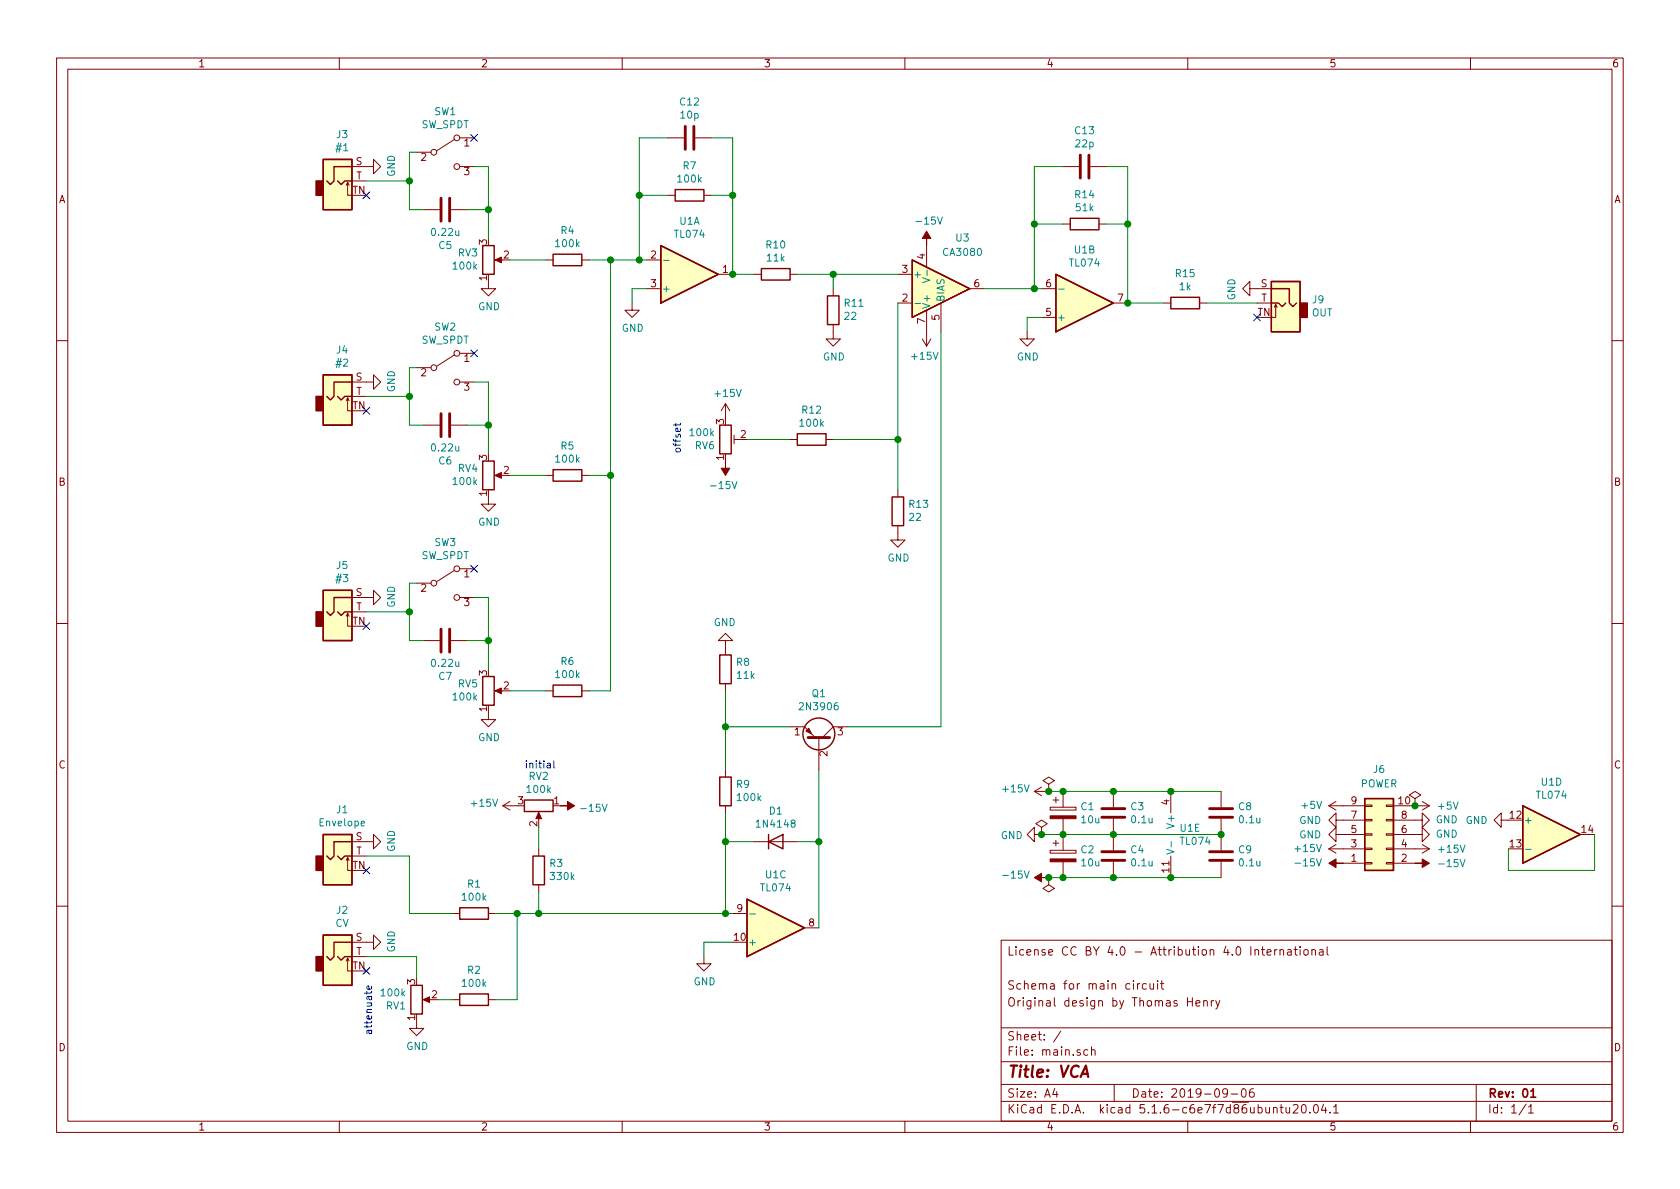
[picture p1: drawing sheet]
<svg xmlns="http://www.w3.org/2000/svg" width="297mm" height="210mm" viewBox="0 0 297 210" stroke-linecap="round" stroke-linejoin="round" font-family="sans-serif">
<g fill="none" stroke="#840000" stroke-width=".18">
<path d="M10 10.3h277v189.9h-277zM12 12.2h273v186.1h-273zM60 10.3v1.9M110 10.3v1.9M160 10.3v1.9M210 10.3v1.9M260 10.3v1.9M61.2 32.8l.3-.5v2.2h.7M61.5 32.3l.2 .5M62.2 29.5h3.8v-1.3l1.3 1.3-1.3 1.2v-1.2M62.2 32h2.6M73.7 26.9h2.5"/>
<path d="M74.9 37.1h2.8M79.8 37.1h2.7M80.4 24.6l-3.2 2.1M81.3 29.5h2.5M81.3 24.4h2.5M118.1 24.4h2.8M118.1 34.5h1.3M122.9 24.4h2.8M124.5 34.5h1.2M188 29.5h2.8M188 39.6h1.2M192.8 29.5h2.8"/>
<path d="M194.3 39.6h1.3M86.4 49.8v1.2h1.2l-1.2 1.3-1.3-1.3h1.3M87.9 46h1M96.5 46h1.3M102.9 46h1.2M111.8 53.6v1.3h1.2l-1.2 1.2-1.3-1.2h1.3M114.3 51h2.5M114.3 46h2.5M127 48.5h2.5M133.3 48.5h1.3M139.7 48.5h1.3M147.3 57.4v2.5h1.3l-1.3 1.3-1.3-1.3h1.3"/>
<path d="M147.3 51v1.3M158.7 53.6h2.6M158.7 48.5h2.6M163.1 59.9l.7 1.3M163.8 43.4v3.8M163.8 54.9v6.3M164.6 59.9l-.8 1.3M166.4 53.6v5.1M171.4 51h2.6M181.6 58.7v1.2h1.3l-1.3 1.3-1.3-1.3h1.3M184.1 51h2.6M184.1 56.1h2.6"/>
<path d="M196.8 53.6h2.6M205.7 53.6h1.3M212.1 53.6h1.3M221 51v-1.2l-1.3 1.2 1.3 1.3v-1.3h3.8M222.2 53.6h2.6M225.6 53.8l-.3 .6M225.8 54.4l-.2-.6v2.3h-.8M10 60.2h2M61.2 70.9l.3-.5v2.2h.7M61.5 70.4l.2 .5M62.2 67.6h3.8v-1.3l1.3 1.3-1.3 1.2v-1.2M62.2 70.1h2.6"/>
<path d="M73.7 65h2.5M74.9 75.2h2.8M79.8 75.2h2.7M80.4 62.7l-3.2 2.1M81.3 67.6h2.5M81.3 62.5h2.5M128.3 71.4l-.8 1.2M128.3 71.4v2.5M128.3 71.4l.7 1.2M129.8 77.7h1M129.8 77v1.5M139.7 77.7h1.3"/>
<path d="M146 77.7h1.3M285 60.2h2M86.4 87.9v1.2h1.2l-1.2 1.3-1.3-1.3h1.3M87.9 84.1h1M96.5 84.1h1.3M102.9 84.1h1.2M158.7 93v2.5h1.3l-1.3 1.3-1.2-1.3h1.2M158.7 86.6v1.3M10 110.3h2M61.2 109l.3-.5v2.2h.7M61.5 108.5l.2 .5M62.2 105.7h3.8v-1.3l1.3 1.3-1.3 1.2v-1.2"/>
<path d="M62.2 108.2h2.6M73.7 103.1h2.5M74.9 113.3h2.8M79.8 113.3h2.7M80.4 100.8l-3.2 2.1M81.3 105.7h2.5M81.3 100.6h2.5M128.3 113.3h1.2l-1.2-1.3-1.3 1.3h1.3v2.5M285 110.3h2M86.4 126v1.2h1.2l-1.2 1.3-1.3-1.3h1.3M87.9 122.2h1M96.5 122.2h1.3"/>
<path d="M102.9 122.2h1.2M128.3 120.9v1.3M128.3 136.1v1.3M139.7 128.5h2.5l1.9 1.9M144.8 130.4v5.7M149.9 128.5h-2.6l-1.9 1.9M182.9 139.9l1.2 .8M182.9 139.9h2.5M184.1 139.2l-1.2 .7M185.4 138.7l1-.7-1-.6-1 .6 1 .7v1.2M185.4 139.9h.1M188 139.9v2.8"/>
<path d="M196.8 139.9v2.8M207 139.9v3.9M215.9 139.9v2.8M61.2 152.1l.3-.5v2.3h.7M61.5 151.6l.2 .5M62.2 148.8h3.8v-1.2l1.3 1.2-1.3 1.3v-1.3M62.2 151.4h2.6M88.9 142.5h2.5M88.9 142.5l1.3 .8M90.2 141.7l-1.3 .8M95.2 144v1M95.2 150.1v1.3"/>
<path d="M95.2 156.5v1.2M128.3 142.5v1.3M133.3 148.8h7.7M182.9 147.6v-1.3l-1.3 1.3 1.3 1.2v-1.2h1.2M184.1 146.3l1.1-.6-1.1-.7-1 .7 1 .6v1.3M184.1 147.6h.1M185.4 155.2v1.3l1 .6-1 .6-1-.6 1-.6M185.4 155.2h.1M185.7 150.4h4.5v.5h-4.5zM185.7 142.7h4.5v.6h-4.5zM186.2 149.1h1M186.2 141.5h1"/>
<path d="M186.7 141v1M186.7 148.6v1M188 144.8v5.6M188 152.4v2.8M196.8 144.8v5.6M196.8 152.4v2.8M207 151.4v3.8M215.9 144.8v5.6M215.9 152.4v2.8M234.9 142.5h6.4M234.9 150.1h6.4M234.9 150.1l1.3 .8"/>
<path d="M234.9 142.5l1.3 .8M236.2 147.6v-1.3l-1.3 1.3 1.3 1.2v-1.2h5.1M236.2 145v-1.2l-1.3 1.2 1.3 1.3v-1.3h5.1M236.2 149.3l-1.3 .8M236.2 141.7l-1.3 .8M237.5 152.6h3.8M241.3 142.4h1.3v.2h-1.3zM241.3 144.9h1.3v.3h-1.3zM241.3 150h1.3v.2h-1.3zM241.3 152.5h1.3v.3h-1.3zM241.3 147.4h1.3v.3h-1.3zM245.1 142.4h1.3v.2h-1.3z"/>
<path d="M245.1 144.9h1.3v.3h-1.3zM245.1 150h1.3v.2h-1.3zM245.1 152.5h1.3v.3h-1.3zM245.1 147.4h1.3v.3h-1.3zM246.4 147.6h5.1v-1.3l1.2 1.3-1.2 1.2v-1.2M246.4 145h5.1v-1.2l1.2 1.2-1.2 1.3v-1.3M246.4 152.6h3.8M246.4 142.5h6.3M246.4 150.1h6.3M250.2 141.2l1-.6-1-.7-1 .7 1 .6v1.3M250.2 142.5h.1M251.5 149.3l1.2 .8"/>
<path d="M251.5 141.7l1.2 .8M252.7 150.1l-1.2 .8M252.7 142.5l-1.2 .8M265.4 145v-1.2l-1.2 1.2 1.2 1.3v-1.3h1.3M10 160.2h2M61.2 169.9l.3-.5v2.3h.7M61.5 169.4l.2 .5M62.2 166.6h3.8v-1.3l1.3 1.3-1.3 1.3v-1.3M62.2 169.2h2.6M75.2 176.8h1M80 176.8h1.3M80 161.5h1.3"/>
<path d="M86.4 176.8h1.2M86.4 161.5h1.2M124.5 169.2v1.2h1.2l-1.2 1.3-1.3-1.3h1.3M129.5 161.5h2.6M142.2 164.1h2.6M177 166.3h108v32h-108zM201.1 173.9v1M201.5 173.9l-.4 .3M202.7 174l-.4-.1-.3 .3 .1 .6h.6M203.3 173.9v.8a.37 .37 0 0 0 .7 .1M204 173.9v1M204.7 173.4v.2"/>
<path d="M204.7 173.9v1M205.2 173.9h.6M205.4 173.4v1.3l.4 .2M210 176.4v1.5M210 177.1h.8M210.8 176.4v1.5M211.5 177.4l.7-.1-.1-.3-.4-.1-.2 .2v.7h.6M212.8 177.1l.2-.2 .4 .1 .1 .9M212.8 176.9v1M214.2 176.9v1M214.6 176.9l-.4 .3M215 176.9l.3 1"/>
<path d="M215.7 176.9l-.5 1.4-.2 .1M223 167.9h.6M223.2 167.4v1.3l.4 .2M224 168.4l.7-.1v-.3l-.5-.1-.2 .2 .1 .7h.6M225.4 167.9v1M225.8 167.9l-.4 .3M226.3 168l.2-.1 .4 .1v.9M226.3 167.9v1M227.7 168h.5l.1 .9M228.3 168.3h-.5l-.2 .2 .2 .4 .5-.1M228.8 167.9h.6M229 167.4v1.3l.4 .2"/>
<path d="M229.9 167.4v.2M229.9 167.9v1M230.6 168l.2-.1 .4 .1v.8l-.2 .1-.4-.1zM232 168l.2-.1 .3 .1 .1 .9M232 167.9v1M233.3 168h.6v.9M233.9 168.3h-.4l-.3 .2 .3 .4 .4-.1M234.6 167.4v1.3l.3 .2M285 160.2h2M60 198.3v1.9M73.7 180.6v1.3h1.2l-1.2 1.2-1.3-1.2h1.3M110 198.3v1.9"/>
<path d="M160 198.3v1.9M177 194.8h108M177 191.8h108M177 187.8h108M177 181.8h108M186.5 192.5l-.4 1h1M186.8 193v1M187.6 182.3l-1.3 2M192.3 185.7l-.4-.1-.3 .3 .1 .6 .2 .1 .4-.1M193 185.7l.2-.1 .3 .1 .1 .9M193 185.1v1.5M197 191.8v3"/>
<path d="M210 198.3v1.9M217 193.2l-.1 .2a.48 .48 0 0 1-.6-.1v-.6a.48 .48 0 0 1 .6-.1l.1 .1a1.19 1.19 0 0 1-.2 1.2l-.5 .1M217.7 193.5h1.1M219.6 192.7l.4-.2a.94 .94 0 0 1 0 1.5 .82 .82 0 0 1-.4-1.3zM221.6 192.5a.59 .59 0 0 0-.7 .7l.1 .7 .2 .1 .5-.1 .1-.5-.2-.2-.4-.1-.3 .3M225.2 196l.2-.2 .3 .1 .1 .9M226.3 195.8h.6M226.5 195.3v1.3l.4 .2M227.4 195.8l.1 .9 .3 .1 .2-.1M228 195.8v1M228.7 195.5l.2-.2h.3l.3 .5-.9 1h.9M230.2 195.5l.4-.2a.94 .94 0 0 1 0 1.5l-.5-.3v-.6z"/>
<path d="M231.6 196.7v.1M232.4 195.4l.2-.1a.8 .8 0 0 1 .5 .8 .8 .8 0 0 1-.5 .7 1 1 0 0 1-.2-1.4zM234 195.2l-.3 1.1h.9M234.4 195.8v1M235.2 196.7v.1M235.8 195.8l.4-.5v1.5M235.8 196.8h.9M260 198.3v1.9M261 191.8v6.5M269.8 195.2l-1.2 2M270.3 195.8l.4-.5v1.5M270.3 196.8h.8"/>
<circle cx="76.7" cy="26.9" r=".51"/>
<circle cx="80.8" cy="29.5" r=".51"/>
<circle cx="80.8" cy="24.4" r=".51"/>
<circle cx="76.7" cy="65" r=".51"/>
<circle cx="80.8" cy="67.6" r=".51"/>
<circle cx="80.8" cy="62.5" r=".51"/>
<circle cx="76.7" cy="103.1" r=".51"/>
<circle cx="80.8" cy="100.6" r=".51"/>
<circle cx="80.8" cy="105.7" r=".51"/>
</g>
<path d="M270.7 193l.4-.5v1.5M270.7 194h.8" fill="none" stroke="#840000" stroke-width=".3"/>
<path d="M191.1 190.4l.9-2 .4 2" fill="none" stroke="#840000" stroke-width=".41"/>
<g fill="#ffffc2" stroke="#ffffc2" stroke-width=".18">
<path d="M57.1 28.2h5.1v8.9h-5.1z"/>
<path d="M57.1 66.3h5.1v8.9h-5.1z"/>
<path d="M57.1 104.4h5.1v8.9h-5.1z"/>
<path d="M224.8 49.8h5.1v8.9h-5.1z"/>
<path d="M241.3 141.2h5.1v12.7h-5.1z"/>
<path d="M161.3 46l10.1 5-10.1 5.1z"/>
<path d="M57.1 147.6h5.1v8.9h-5.1z"/>
<path d="M57.1 165.3h5.1v8.9h-5.1z"/>
<path d="M116.8 43.4l10.2 5.1-10.2 5.1z"/>
<path d="M269.2 142.5l10.2 5.1-10.2 5z"/>
<path d="M132.1 159l10.1 5.1-10.1 5.1z"/>
<path d="M186.7 48.5l10.1 5.1-10.1 5.1z"/>
</g>
<g fill="none" stroke="#840000" stroke-width=".25">
<path d="M57.1 28.2h5.1v8.9h-5.1zM59.7 32l.6 .6 .7-.6h1.2M62.2 29.5h-3.1v2.5l-.7 .6-.6-.6M119.4 33.5h5.1v2.1h-5.1zM189.2 38.6h5.1v2h-5.1zM85.3 43.4h2.1v5.1h-2.1zM97.8 45h5.1v2h-5.1zM116.8 43.4l10.2 5.1-10.2 5.1zM134.6 47.5h5.1v2h-5.1zM146.3 52.3h2v5.1h-2zM161.3 46l10.1 5-10.1 5.1zM186.7 48.5l10.1 5.1-10.1 5.1z"/>
<path d="M207 52.6h5.1v2h-5.1zM224.8 49.8h5.1v8.9h-5.1zM224.8 53.6h1.3l.6 .6 .6-.6M224.8 51h3.2v2.6l.6 .6 .6-.6M57.1 66.3h5.1v8.9h-5.1zM59.7 70.1l.6 .6 .7-.6h1.2M62.2 67.6h-3.1v2.5l-.7 .6-.6-.6M127.3 75.2h2v5.1h-2zM141 76.7h5v2h-5zM85.3 81.5h2.1v5.1h-2.1zM97.8 83.1h5.1v2h-5.1zM157.7 87.9h2.1v5.1h-2.1z"/>
<path d="M57.1 104.4h5.1v8.9h-5.1zM59.7 108.2l.6 .6 .7-.6h1.2M62.2 105.7h-3.1v2.5l-.7 .6-.6-.6M85.3 119.6h2.1v5.1h-2.1zM127.3 115.8h2v5.1h-2zM97.8 121.2h5.1v2h-5.1zM127.3 137.4h2v5.1h-2zM57.1 147.6h5.1v8.9h-5.1zM59.7 151.4l.6 .6 .7-.6h1.2M62.2 148.8h-3.1v2.6l-.7 .6-.6-.6M92.7 141.5h5.1v2h-5.1zM94.2 151.4h2.1v5.1h-2.1z"/>
<path d="M132.1 159l10.1 5.1-10.1 5.1zM135.9 148.8l2.5-1.2v2.5zM135.9 147.6v2.5M241.3 141.2h5.1v12.7h-5.1zM269.2 142.5l10.2 5.1-10.2 5zM57.1 165.3h5.1v8.9h-5.1zM59.7 169.2l.6 .6 .7-.6h1.2M62.2 166.6h-3.1v2.6l-.7 .6-.6-.6M72.6 174.2h2.1v5.1h-2.1zM81.3 175.8h5.1v2h-5.1zM81.3 160.5h5.1v2.1h-5.1z"/>
<circle cx="144.8" cy="129.8" r="2.82"/>
</g>
<g fill="#840000" stroke="#840000" stroke-width=".25">
<path d="M55.9 32h1.2v2.5h-1.2z"/>
<path d="M55.9 70.1h1.2v2.5h-1.2z"/>
<path d="M55.9 108.2h1.2v2.5h-1.2z"/>
<path d="M229.9 53.6h1.2v2.5h-1.2z"/>
<path d="M55.9 151.4h1.2v2.5h-1.2z"/>
<path d="M55.9 169.2h1.2v2.5h-1.2z"/>
</g>
<g fill="none" stroke="#840000" stroke-width=".51">
<path d="M78 35v4.1M79.5 35v4.1M121.2 22.3v4.1M122.7 22.3v4.1M191 27.4v4.1M192.5 27.4v4.1M78 73.1v4.1M79.5 73.1v4.1M78 111.2v4.1M79.5 111.2v4.1M142.9 130.4h3.8M194.8 144.5h4.1"/>
<path d="M194.8 143h4.1M194.8 152.1h4.1M194.8 150.6h4.1M213.9 144.5h4M213.9 143h4M213.9 152.1h4M213.9 150.6h4"/>
</g>
<g fill="#840000" stroke="#840000" stroke-width=".18">
<path d="M185.7 151.9h4.5v.5h-4.5z"/>
<path d="M234.9 152.6l1.3-.7v.7h1.3h-1.3v.8z"/>
<path d="M182.9 155.2l1.2-.8v.8h1.3h-1.3v.8z"/>
<path d="M185.7 144.3h4.5v.5h-4.5z"/>
<path d="M163.8 40.9l.8 1.3h-.8v1.2v-1.2h-.7z"/>
<path d="M99.1 142.5h1.2v-.8l1.3 .8-1.3 .8v-.8z"/>
<path d="M95.2 143.6l.6 1.2h-1.1z"/>
<path d="M250.2 152.6h1.3v-.7l1.2 .7-1.2 .8v-.8z"/>
<path d="M74.8 176.8l1.1-.5v1z"/>
<path d="M87.5 122.2l1.1-.5v1z"/>
<path d="M87.5 84.1l1.1-.5v1z"/>
<path d="M87.5 46l1.1-.5v1z"/>
<path d="M128.3 81.5v1.3h.7l-.7 1.3-.8-1.3h.8z"/>
<path d="M142.5 129.3l.5-.5 .5 1z"/>
</g>
<path d="M117.3 46h1M161.8 53.7h1M163.1 49.1l1.3 .4-1.3 .5M163.9 47.7v1M187.2 51.1h1M206.3 150.2l1.3 .4-1.3 .4M207.1 148.8v1M269.7 150.2h1M132.6 161.6h1" fill="none" stroke="#008484" stroke-width=".18"/>
<g fill="none" stroke="#008400" stroke-width=".18">
<path d="M64.8 32h7.6M73.7 26.9h-1.3v10.2h2.5M82.5 37.1h3.9M83.8 29.5h2.6v12.7M113 34.5h5.1M118.1 24.4h-5.1v21.6M125.7 24.4h3.8v24.1h3.8M125.7 34.5h3.8M182.9 39.6h5.1M188 29.5h-5.1v21.5M195.6 39.6h3.8M195.6 29.5h3.8v24.1h6.3"/>
<path d="M90.2 46h6.3M104.1 46h10.2M107.9 46v76.2h-3.8M114.3 51h-2.5v2.6M141 48.5h17.7M147.3 48.5v2.5M158.7 53.6v33M166.4 58.7v69.8h-16.5M174 51h10.1M184.1 56.1h-2.5v2.6M213.4 53.6h8.8M64.8 70.1h7.6"/>
<path d="M73.7 65h-1.3v10.2h2.5M82.5 75.2h3.9M83.8 67.6h2.6v12.7M132.1 77.7h7.6M147.3 77.7h11.4M90.2 84.1h6.3M104.1 84.1h3.8M64.8 108.2h7.6M73.7 103.1h-1.3v10.2h2.5M82.5 113.3h3.9M83.8 105.7h2.6v12.7M90.2 122.2h6.3"/>
<path d="M128.3 128.5h11.4M128.3 122.2v13.9M144.8 136.1v28M185.4 139.9h30.5M64.8 151.4h7.6v10.1h7.6M95.2 146.3v3.8M95.2 157.7v3.8M128.3 148.8h5M128.3 143.8v17.7M141 148.8h3.8M184.1 147.6h31.8M185.4 155.2h30.5"/>
<path d="M281.9 147.6v6.3h-15.2v-3.8M64.8 169.2h8.9v3.8M77.5 176.8h2.5M87.6 161.5h41.9M91.4 161.5v15.3h-3.8M129.5 166.6h-5v2.6"/>
</g>
<path d="M119.5 74.8v.5M120.3 74.8l-.2 .4h-1.1M96.8 135h.5v.8M97.3 135.3h-.4l-.2 .2 .2 .3h.4M97.9 134.5v1.1l.2 .2M65.7 174.4v.3l-.2 .2h-.6v-.5l.3-.1 .1 .6" fill="none" stroke="#0000c2" stroke-width=".18"/>
<g fill="#008400" stroke="#008400" stroke-width=".25">
<circle cx="108" cy="46" r=".51"/>
<circle cx="158.8" cy="77.7" r=".51"/>
<circle cx="199.4" cy="39.6" r=".51"/>
<circle cx="108" cy="84.1" r=".51"/>
<circle cx="188" cy="139.9" r=".51"/>
<circle cx="188" cy="147.6" r=".51"/>
<circle cx="144.8" cy="148.8" r=".51"/>
<circle cx="188" cy="155.2" r=".51"/>
<circle cx="113" cy="46" r=".51"/>
<circle cx="128.3" cy="148.8" r=".51"/>
<circle cx="128.3" cy="128.5" r=".51"/>
<circle cx="184.2" cy="147.6" r=".51"/>
<circle cx="199.4" cy="53.6" r=".51"/>
<circle cx="86.4" cy="113.3" r=".51"/>
<circle cx="86.4" cy="37.1" r=".51"/>
<circle cx="72.4" cy="70.1" r=".51"/>
<circle cx="72.4" cy="108.2" r=".51"/>
<circle cx="182.9" cy="39.6" r=".51"/>
<circle cx="86.4" cy="75.2" r=".51"/>
<circle cx="182.9" cy="51" r=".51"/>
<circle cx="207" cy="155.2" r=".51"/>
<circle cx="207" cy="139.9" r=".51"/>
<circle cx="129.5" cy="48.5" r=".51"/>
<circle cx="91.4" cy="161.5" r=".51"/>
<circle cx="72.4" cy="32" r=".51"/>
<circle cx="147.3" cy="48.5" r=".51"/>
<circle cx="250.2" cy="142.5" r=".51"/>
<circle cx="196.9" cy="147.6" r=".51"/>
<circle cx="129.5" cy="34.5" r=".51"/>
<circle cx="196.9" cy="155.2" r=".51"/>
<circle cx="95.3" cy="161.5" r=".51"/>
<circle cx="196.9" cy="139.9" r=".51"/>
<circle cx="113" cy="34.5" r=".51"/>
<circle cx="215.9" cy="147.6" r=".51"/>
<circle cx="185.4" cy="139.9" r=".51"/>
<circle cx="185.4" cy="155.2" r=".51"/>
<circle cx="128.3" cy="161.5" r=".51"/>
</g>
<g fill="none" stroke="#000084" stroke-width=".18">
<path d="M64.2 33.9l1.2 1.2M65.4 33.9l-1.2 1.2M83.2 23.8l1.2 1.2M84.4 23.8l-1.2 1.2M221.6 55.5l1.3 1.2M222.9 55.5l-1.3 1.2M64.2 72l1.2 1.2M65.4 72l-1.2 1.2M83.2 61.9l1.2 1.2M84.4 61.9l-1.2 1.2M83.2 100l1.2 1.2M84.4 100l-1.2 1.2"/>
<path d="M64.2 110.1l1.2 1.2M65.4 110.1l-1.2 1.2M64.2 153.3l1.2 1.2M65.4 153.3l-1.2 1.2M64.2 171.1l1.2 1.2M65.4 171.1l-1.2 1.2"/>
</g>
<text font-size="2.8" fill="#840000" x="178" y="190.5">Title: VCA</text>
<g font-size="2.1" fill="#840000">
<text x="178" y="169">License CC BY 4.0 - Attribution 4.0 International</text>
<text x="178" y="178">Original design by Thomas Henry</text>
<text x="178" y="175">Schema for main circuit</text>
<text x="178" y="184">Sheet: /</text>
<text x="178" y="186.7">File: main.sch</text>
<text x="178" y="196.9">KiCad E.D.A. kicad 5.1.6-c6e7f7d86ubuntu20.04.1</text>
<text x="178" y="194.1">Size: A4</text>
<text x="200" y="194.1">Date: 2019-09-06</text>
<text x="263" y="194.1">Rev: 01</text>
<text x="263" y="196.9">Id: 1/1</text>
</g>
<g font-size="1.8" fill="#840000">
<text x="35" y="11.9">1</text>
<text x="85" y="11.9">2</text>
<text x="135" y="11.9">3</text>
<text x="185" y="11.9">4</text>
<text x="235" y="11.9">5</text>
<text x="285" y="11.9">6</text>
<text x="62.9" y="29.2">S</text>
<text x="74.4" y="28.4">2</text>
<text x="82.1" y="25.9">1</text>
<text x="10.4" y="35.9">A</text>
<text x="62.3" y="34.3">TN</text>
<text x="63" y="31.7">T</text>
<text x="82.1" y="31">3</text>
<text x="285.4" y="35.9">A</text>
<text x="86.1" y="43.3" transform="rotate(-90 86.1 43.3)">3</text>
<text x="89.1" y="45.7">2</text>
<text x="115.1" y="45.7">2</text>
<text x="163.6" y="45.8" transform="rotate(-90 163.6 45.8)">4</text>
<text x="86.1" y="49.6" transform="rotate(-90 86.1 49.6)">1</text>
<text x="115.1" y="50.8">3</text>
<text x="127.8" y="48.3">1</text>
<text x="159.5" y="53.3">2</text>
<text x="159.5" y="48.3">3</text>
<text x="172.2" y="50.8">6</text>
<text x="184.9" y="50.8">6</text>
<text x="197.6" y="53.3">7</text>
<text x="222.9" y="50.8">S</text>
<text x="223" y="53.3">T</text>
<text x="163.6" y="57.2" transform="rotate(-90 163.6 57.2)">7</text>
<text x="166.1" y="56.6" transform="rotate(-90 166.1 56.6)">5</text>
<text x="184.9" y="55.9">5</text>
<text x="222.4" y="55.9">TN</text>
<text x="82.1" y="64">1</text>
<text x="62.9" y="67.3">S</text>
<text x="63" y="69.8">T</text>
<text x="74.4" y="66.5">2</text>
<text x="82.1" y="69.1">3</text>
<text x="62.3" y="72.4">TN</text>
<text x="128" y="75" transform="rotate(-90 128 75)">3</text>
<text x="131" y="77.5">2</text>
<text x="86.1" y="81.4" transform="rotate(-90 86.1 81.4)">3</text>
<text x="89.1" y="83.8">2</text>
<text x="128" y="81.4" transform="rotate(-90 128 81.4)">1</text>
<text x="10.4" y="85.9">B</text>
<text x="86.1" y="87.7" transform="rotate(-90 86.1 87.7)">1</text>
<text x="285.4" y="85.9">B</text>
<text x="62.9" y="105.4">S</text>
<text x="63" y="107.9">T</text>
<text x="74.4" y="104.6">2</text>
<text x="82.1" y="102.1">1</text>
<text x="82.1" y="107.2">3</text>
<text x="62.3" y="110.5">TN</text>
<text x="86.1" y="119.5" transform="rotate(-90 86.1 119.5)">3</text>
<text x="86.1" y="125.8" transform="rotate(-90 86.1 125.8)">1</text>
<text x="89.1" y="121.9">2</text>
<text x="140.5" y="130">1</text>
<text x="148.1" y="130">3</text>
<text x="10.4" y="135.9">C</text>
<text x="146.3" y="133.8" transform="rotate(-90 146.3 133.8)">2</text>
<text x="285.4" y="135.9">C</text>
<text x="91.6" y="142.2">3</text>
<text x="97.9" y="142.2">1</text>
<text x="206.8" y="142.3" transform="rotate(-90 206.8 142.3)">4</text>
<text x="238.9" y="142.2">9</text>
<text x="247.3" y="142.2">10</text>
<text x="62.9" y="148.6">S</text>
<text x="95" y="146.1" transform="rotate(-90 95 146.1)">2</text>
<text x="238.9" y="149.9">3</text>
<text x="238.9" y="147.3">5</text>
<text x="238.9" y="144.8">7</text>
<text x="247.8" y="149.9">4</text>
<text x="247.8" y="147.3">6</text>
<text x="247.8" y="144.8">8</text>
<text x="267" y="144.8">12</text>
<text x="267" y="149.9">13</text>
<text x="279.7" y="147.3">14</text>
<text x="62.3" y="153.7">TN</text>
<text x="63" y="151.1">T</text>
<text x="206.8" y="154.2" transform="rotate(-90 206.8 154.2)">11</text>
<text x="238.9" y="152.4">1</text>
<text x="247.8" y="152.4">2</text>
<text x="130.3" y="161.3">9</text>
<text x="62.9" y="166.4">S</text>
<text x="129.8" y="166.4">10</text>
<text x="143" y="163.8">8</text>
<text x="62.3" y="171.4">TN</text>
<text x="63" y="168.9">T</text>
<text x="73.4" y="174.1" transform="rotate(-90 73.4 174.1)">3</text>
<text x="76.4" y="176.5">2</text>
<text x="10.4" y="185.9">D</text>
<text x="73.4" y="180.4" transform="rotate(-90 73.4 180.4)">1</text>
<text x="285.4" y="185.9">D</text>
<text x="35" y="199.9">1</text>
<text x="85" y="199.9">2</text>
<text x="135" y="199.9">3</text>
<text x="185" y="199.9">4</text>
<text x="235" y="199.9">5</text>
<text x="285" y="199.9">6</text>
</g>
<g font-size="1.8" fill="#008484">
<text x="74.5" y="22.7">SW_SPDT</text>
<text x="76.8" y="20.4">SW1</text>
<text x="120.3" y="18.7">C12</text>
<text x="120.4" y="21">10p</text>
<text x="190.1" y="23.7">C13</text>
<text x="59.5" y="24.4">J3</text>
<text x="59.5" y="26.7">#1</text>
<text x="120.8" y="30">R7</text>
<text x="190.2" y="26.1">22p</text>
<text x="69.8" y="31.3" transform="rotate(-90 69.8 31.3)">GND</text>
<text x="120" y="32.3">100k</text>
<text x="190.1" y="35">R14</text>
<text x="76.5" y="41.7">0.22u</text>
<text x="99.2" y="41.4">R4</text>
<text x="120.2" y="39.7">U1A</text>
<text x="162.4" y="39.7">-15V</text>
<text x="190.3" y="37.4">51k</text>
<text x="77.6" y="44">C5</text>
<text x="80.2" y="47.7">100k</text>
<text x="81.1" y="45.4">RV3</text>
<text x="98.4" y="43.7">100k</text>
<text x="119.4" y="42.1">TL074</text>
<text x="135.5" y="43.9">R10</text>
<text x="135.7" y="46.2">11k</text>
<text x="167" y="45.3">CA3080</text>
<text x="169.1" y="42.7">U3</text>
<text x="189.2" y="47.1">TL074</text>
<text x="190" y="44.8">U1B</text>
<text x="117" y="51.7">+</text>
<text x="161.4" y="49.1">+</text>
<text x="167" y="53.5" transform="rotate(-90 167 53.5)">BIAS</text>
<text x="207.9" y="49">R15</text>
<text x="208.6" y="51.3">1k</text>
<text x="218.4" y="53.1" transform="rotate(-90 218.4 53.1)">GND</text>
<text x="232.1" y="53.6">J9</text>
<text x="76.8" y="58.5">SW2</text>
<text x="84.5" y="54.9">GND</text>
<text x="109.9" y="58.7">GND</text>
<text x="149.4" y="54.2">R11</text>
<text x="149.4" y="56.6">22</text>
<text x="164.5" y="54.7" transform="rotate(-90 164.5 54.7)">V+</text>
<text x="186.8" y="56.8">+</text>
<text x="231.9" y="56">OUT</text>
<text x="59.5" y="62.5">J4</text>
<text x="59.5" y="64.8">#2</text>
<text x="74.5" y="60.8">SW_SPDT</text>
<text x="145.5" y="63.7">GND</text>
<text x="161.4" y="63.6">+15V</text>
<text x="179.8" y="63.7">GND</text>
<text x="69.8" y="69.4" transform="rotate(-90 69.8 69.4)">GND</text>
<text x="126.6" y="70.2">+15V</text>
<text x="122.1" y="77.1">100k</text>
<text x="141.6" y="75.5">100k</text>
<text x="141.9" y="73.1">R12</text>
<text x="76.5" y="79.8">0.22u</text>
<text x="77.6" y="82.1">C6</text>
<text x="81.1" y="83.5">RV4</text>
<text x="98.4" y="81.8">100k</text>
<text x="99.2" y="79.5">R5</text>
<text x="122.9" y="79.4">RV6</text>
<text x="80.2" y="85.8">100k</text>
<text x="126" y="86.5">-15V</text>
<text x="160.8" y="89.8">R13</text>
<text x="84.5" y="93">GND</text>
<text x="160.8" y="92.1">22</text>
<text x="59.5" y="100.6">J5</text>
<text x="74.5" y="98.9">SW_SPDT</text>
<text x="76.8" y="96.6">SW3</text>
<text x="156.9" y="99.3">GND</text>
<text x="59.5" y="102.9">#3</text>
<text x="69.8" y="107.5" transform="rotate(-90 69.8 107.5)">GND</text>
<text x="126.2" y="110.7">GND</text>
<text x="76.5" y="117.9">0.22u</text>
<text x="98.4" y="119.9">100k</text>
<text x="99.2" y="117.6">R6</text>
<text x="130.3" y="117.7">R8</text>
<text x="77.6" y="120.2">C7</text>
<text x="80.2" y="123.9">100k</text>
<text x="81.1" y="121.6">RV5</text>
<text x="130.4" y="120.1">11k</text>
<text x="141.7" y="125.6">2N3906</text>
<text x="143.6" y="123.3">Q1</text>
<text x="84.5" y="131.1">GND</text>
<text x="93.5" y="137.9">RV2</text>
<text x="242.9" y="136.7">J6</text>
<text x="59.5" y="143.8">J1</text>
<text x="83.5" y="142.7">+15V</text>
<text x="93.3" y="140.2">100k</text>
<text x="103.1" y="143.6">-15V</text>
<text x="130.3" y="139.3">R9</text>
<text x="130.5" y="141.7">100k</text>
<text x="177.5" y="140.1">+15V</text>
<text x="191.2" y="143.3">C1</text>
<text x="200" y="143.3">C3</text>
<text x="219" y="143.3">C8</text>
<text x="230.3" y="143">+5V</text>
<text x="240.5" y="139.2">POWER</text>
<text x="254.4" y="143.2">+5V</text>
<text x="271.8" y="141.2">TL074</text>
<text x="272.6" y="138.9">U1D</text>
<text x="56.6" y="146.1">Envelope</text>
<text x="134.1" y="146.3">1N4148</text>
<text x="136" y="144">D1</text>
<text x="176.9" y="148.4">GND</text>
<text x="191.3" y="145.6">10u</text>
<text x="200.2" y="145.6">0.1u</text>
<text x="207.6" y="146.1" transform="rotate(-90 207.6 146.1)">V+</text>
<text x="208.7" y="147.1">U1E</text>
<text x="208.8" y="149.4">TL074</text>
<text x="219.2" y="145.6">0.1u</text>
<text x="229.7" y="148.3">GND</text>
<text x="229.7" y="145.7">GND</text>
<text x="253.8" y="148.1">GND</text>
<text x="253.8" y="145.6">GND</text>
<text x="259.1" y="145.7">GND</text>
<text x="269.4" y="145.7">+</text>
<text x="69.8" y="150.7" transform="rotate(-90 69.8 150.7)">GND</text>
<text x="97.2" y="153.3">R3</text>
<text x="97.5" y="155.6">330k</text>
<text x="135.4" y="155.3">U1C</text>
<text x="177.7" y="155.4">-15V</text>
<text x="191.2" y="150.9">C2</text>
<text x="191.3" y="153.2">10u</text>
<text x="200" y="150.9">C4</text>
<text x="200.2" y="153.2">0.1u</text>
<text x="219" y="150.9">C9</text>
<text x="219.2" y="153.2">0.1u</text>
<text x="229.1" y="150.7">+15V</text>
<text x="229.4" y="153.2">-15V</text>
<text x="254.5" y="150.8">+15V</text>
<text x="254.8" y="153.3">-15V</text>
<text x="59.5" y="161.6">J2</text>
<text x="81.9" y="159.3">100k</text>
<text x="82.7" y="157">R1</text>
<text x="134.6" y="157.6">TL074</text>
<text x="59.3" y="163.9">CV</text>
<text x="132.2" y="167.3">+</text>
<text x="69.8" y="168.4" transform="rotate(-90 69.8 168.4)">GND</text>
<text x="82.7" y="172.2">R2</text>
<text x="67.5" y="176.2">100k</text>
<text x="68.3" y="178.5">RV1</text>
<text x="81.9" y="174.5">100k</text>
<text x="122.6" y="174.2">GND</text>
<text x="71.8" y="185.7">GND</text>
</g>
<g font-size="1.8" fill="#0000c2">
<text x="120.4" y="80.3" transform="rotate(-90 120.4 80.3)">offset</text>
<text x="92.7" y="135.9">initial</text>
<text x="65.8" y="183.1" transform="rotate(-90 65.8 183.1)">attenuate</text>
</g>
</svg>
